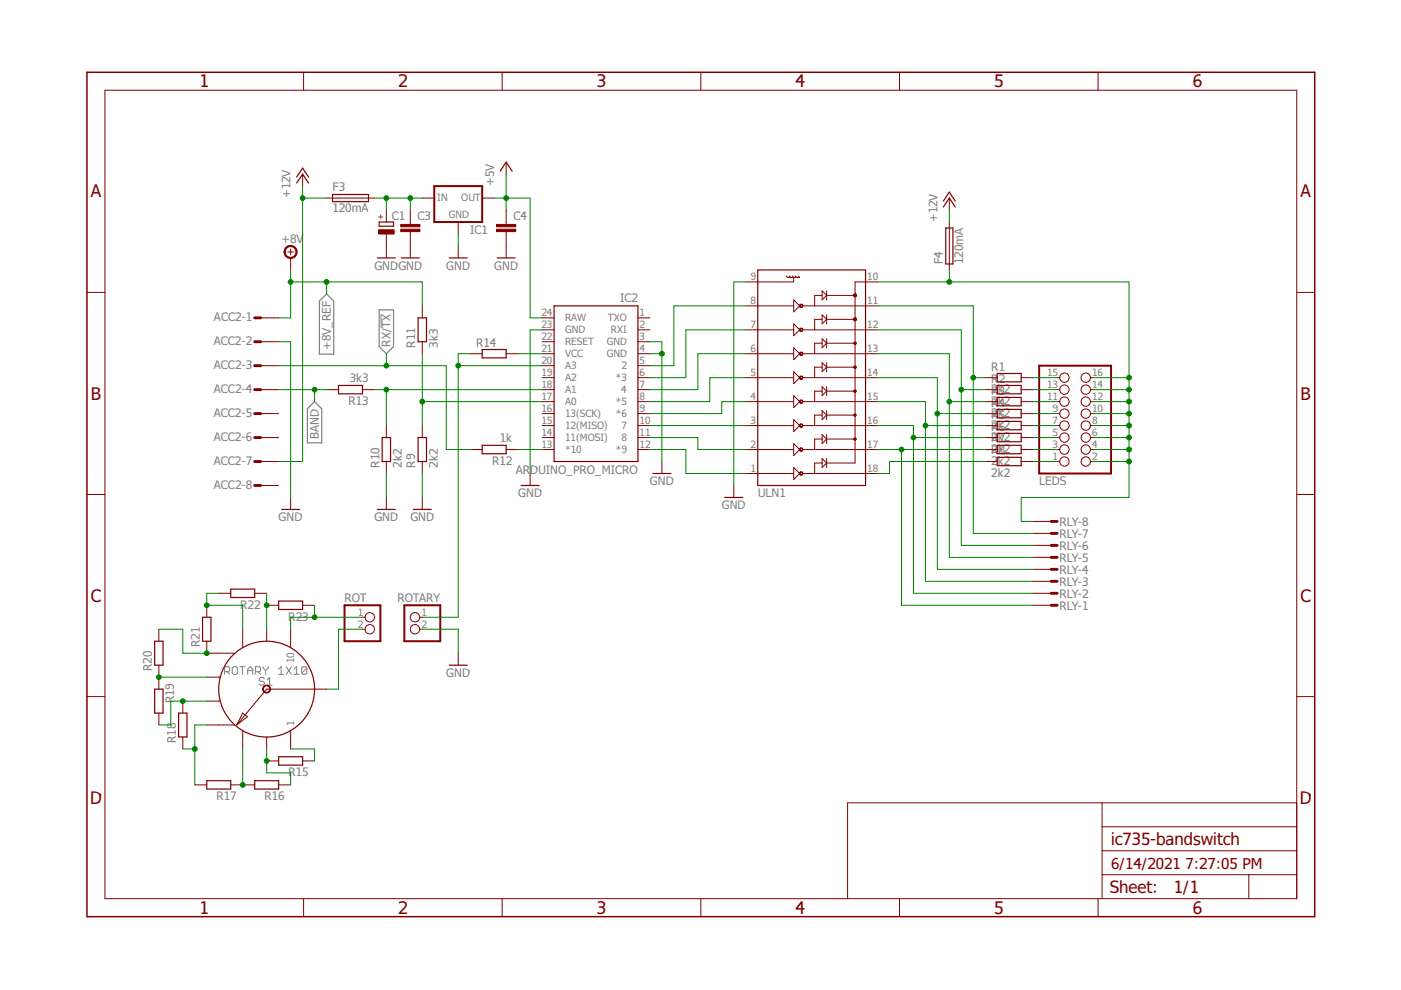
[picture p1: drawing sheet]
<svg xmlns="http://www.w3.org/2000/svg" width="297mm" height="210mm" viewBox="0 0 297 210" stroke-linecap="round" stroke-linejoin="round" font-family="sans-serif">
<g fill="none" stroke="#808080" stroke-width=".21">
<path d="M80.8 66.5v3M47.6 142.4h.8l.3-.2v-.6l-.3-.2h-.8v1.6M48.2 142.4l.5 .6M49.5 141.4h.6l.2 .2v1.1l-.2 .3h-.6l-.3-.3v-1.1zM50.9 141.4h1.1M51.4 141.4v1.6M52.5 143v-1.1l.6-.5 .5 .5v1.1M52.5 142.2h1.1M54.1 142.4h.9l.2-.2v-.6l-.2-.2h-.9v1.6M54.7 142.4l.5 .6M55.8 141.4v.2l.5 .6M56 143.9l-.2-.3h-.6l-.2 .3v.3l.2 .3h.6l.2 .2v.3l-.2 .3h-.6l-.2-.3"/>
<path d="M56.3 142.2v.8M56.6 145.3h1.1M56.6 144.2l.5-.6v1.7M56.9 141.4v.2l-.6 .6M59.1 143h1.1M59.1 141.9l.5-.5v1.6M60.7 141.4l1.1 1.6M61.8 141.4l-1.1 1.6M62.3 143h1.1M62.3 141.9l.6-.5v1.6M65.1 141.6l-.3-.2h-.6l-.2 .2v1.1M65.1 141.6v1.1l-.3 .3h-.6l-.2-.3"/>
<path d="M65.1 141.6l-1.1 1.1"/>
</g>
<path d="M69.2 62.3l1.6 1.5v11.3h-3.1v-11.3zM80.4 65.7h3v7.8l-1.5 1.5-1.5-1.5zM66.7 85.2l1.5 1.5v7.2h-3v-7.2z" fill="none" stroke="#808080" stroke-width=".25"/>
<g fill="none" stroke="#800000" stroke-width=".25">
<path d="M62.9 38.8l1.3-1.9 1.2 1.9M62.9 37.5l1.3-1.9 1.2 1.9M106 36.3l1.3-1.9 1.3 1.9M70.5 41.2h7.6v1.6h-7.6zM80 54.7h3.8M80.4 47.1h3v.9h-3zM85.1 54.7h3.8M95.2 54.7h3.9M105.4 54.7h3.8M160.7 57.2h22.8v45.7h-22.8zM200 43.9l1.3-1.9 1.2 1.9M200 42.6l1.3-1.9 1.2 1.9"/>
<path d="M200.5 48.3h1.5v7.7h-1.5zM88.6 67.4h1.8v5.1h-1.8zM102.2 74.1h5.1v1.8h-5.1zM117.5 64.9h17.8v33h-17.8zM211.4 79.2h5.1v1.8h-5.1zM71.8 81.7h5.1v1.8h-5.1zM81 92.8h1.8v5.1h-1.8zM88.6 92.8h1.8v5.1h-1.8zM102.2 94.4h5.1v1.8h-5.1zM211.4 81.7h5.1v1.8h-5.1zM211.4 84.3h5.1v1.7h-5.1zM211.4 86.8h5.1v1.8h-5.1z"/>
<path d="M211.4 89.3h5.1v1.8h-5.1zM211.4 91.9h5.1v1.8h-5.1zM211.4 94.4h5.1v1.8h-5.1zM211.4 97h5.1v1.7h-5.1zM59.7 108h3.8M80 108h3.8M87.6 108h3.8M110.5 102.9h3.8M138.4 100.4h3.8M153.7 105.5h3.8M32.8 136h1.8v5h-1.8zM42.9 130.9h1.8v5.1h-1.8z"/>
<path d="M48.9 124.9h5.1v1.8h-5.1zM59.1 127.4h5.1v1.8h-5.1zM32.8 146.1h1.8v5.1h-1.8zM37.9 151.2h1.7v5.1h-1.7zM95.2 141h3.9M43.8 165.5h5.1v1.8h-5.1zM54 165.5h5.1v1.8h-5.1zM59.1 160.4h5.1v1.8h-5.1z"/>
<circle cx="56.5" cy="146.1" r="10.2"/>
</g>
<g fill="none" stroke="#800000" stroke-width=".21">
<path d="M22.2 19.1h252.7v171.4h-252.7zM64.4 15.3v3.8M106.5 15.3v3.8M148.6 15.3v3.8M190.7 15.3v3.8M232.8 15.3v3.8M64.2 36.9v2.6M107.3 34.4v2.5M61 53.4h1.3M61.6 52.8v1.3M61.6 54.7v2.5M69.2 42h10.2"/>
<path d="M81.9 44.5v2.6M81.9 49.6v5.1M87 44.5v3.1M87 49.1v5.6M89.5 42h2.6M97.2 47.1v2.5M97.2 52.2v2.5M102.2 42h2.6M107.3 44.5v3.1M107.3 49.1v5.6M166.7 58.5l.3 .3h2.5l-.3-.3M167.3 58.5l.3 .3"/>
<path d="M168 58.5l.3 .3v1h-10.2M168.6 58.5l.3 .3M186.1 59.8h-4.8v38.4h-6M201.3 42v2.5M201.3 47.1v10.1M18.4 62h3.8M55.3 77.5h3.8M55.3 67.4h3.8M55.3 72.5h3.8M89.5 64.9v2.5M89.5 72.5v2.5M99.7 75h2.5"/>
<path d="M107.3 75h2.6M114.9 77.5h2.6M114.9 75h2.6M114.9 69.9h2.6M114.9 67.4h2.6M114.9 72.5h2.6M135.3 77.5h2.5M135.3 75h2.5M135.3 69.9h2.5M135.3 67.4h2.5M135.3 72.5h2.5M158.1 75h10.2"/>
<path d="M158.1 69.9h10.2M158.1 64.9h10.2M168.3 63.6l1.2 1.3-1.2 1.2zM168.3 68.7l1.2 1.2-1.2 1.3zM168.3 73.7l1.2 1.3-1.2 1.3zM168.3 78.8l1.2 1.3-1.2 1.2zM170.2 75h15.9M170.2 69.9h15.9M170.2 64.9h15.9M174.3 62.6h-1.6v2.3M174.3 67.7h-1.6v2.2M174.3 72.8h-1.6v2.2"/>
<path d="M174.3 77.9h-1.6v2.2M174.3 61.7l1 .9-1 1zM174.3 66.8l1 .9-1 1zM174.3 71.8l1 1-1 .9zM174.3 76.9l1 1-1 .9zM175.3 61.7v1.9M175.3 66.8v1.9M175.3 71.8v1.9M175.3 76.9v1.9M175.3 77.9h6M175.3 72.8h6M175.3 67.7h6"/>
<path d="M175.3 62.6h6M274.9 62h3.8M55.3 82.6h3.8M55.3 87.7h3.8M55.3 92.8h3.8M55.3 97.9h3.8M69.2 82.6h2.6M76.9 82.6h2.5M81.9 90.2v2.6M81.9 97.9v2.5M89.5 90.2v2.6M89.5 97.9v2.5"/>
<path d="M99.7 95.3h2.5M107.3 95.3h2.6M114.9 80.1h2.6M114.9 82.6h2.6M114.9 85.2h2.6M114.9 87.7h2.6M114.9 90.2h2.6M114.9 92.8h2.6M114.9 95.3h2.6M135.3 80.1h2.5M135.3 82.6h2.5M135.3 85.2h2.5"/>
<path d="M135.3 87.7h2.5M135.3 90.2h2.5M135.3 92.8h2.5M135.3 95.3h2.5M140.3 97.9v2.5M158.1 80.1h10.2M158.1 85.2h10.2M158.1 90.2h10.2M158.1 95.3h10.2M168.3 83.9l1.2 1.3-1.2 1.2zM168.3 89l1.2 1.2-1.2 1.3zM168.3 94l1.2 1.3-1.2 1.3z"/>
<path d="M168.3 99.1l1.2 1.3-1.2 1.3zM170.2 80.1h15.9M170.2 85.2h15.9M170.2 90.2h15.9M170.2 95.3h15.9M174.3 82.9h-1.6v2.3M174.3 88h-1.6v2.2M174.3 93.1h-1.6v2.2M174.3 98.2h-1.6v2.2M174.3 82l1 .9-1 1zM174.3 87.1l1 .9-1 1zM174.3 92.1l1 1-1 .9z"/>
<path d="M174.3 97.2l1 1-1 .9zM175.3 93.1h6M175.3 82v1.9M175.3 87.1v1.9M175.3 92.1v1.9M175.3 97.2v1.9M175.3 88h6M175.3 82.9h6M208.9 80.1h2.5M208.9 82.6h2.5M208.9 85.2h2.5M208.9 87.7h2.5"/>
<path d="M208.9 90.2h2.5M208.9 92.8h2.5M208.9 95.3h2.5M208.9 97.9h2.5M216.5 80.1h2.6M216.5 82.6h2.6M216.5 85.2h2.6M216.5 87.7h2.6M216.5 90.2h2.6M216.5 92.8h2.6M216.5 95.3h2.6M216.5 97.9h2.6"/>
<path d="M224.1 80.1h.6M224.1 82.6h.6M224.1 85.2h.6M224.1 87.7h.6M224.1 90.2h.6M224.1 92.8h.6M224.1 95.3h.6M224.1 97.9h.6M231.2 80.1h.6M231.2 82.6h.6M231.2 85.2h.6M231.2 87.7h.6"/>
<path d="M231.2 90.2h.6M231.2 92.8h.6M231.2 95.3h.6M231.2 97.9h.6M18.4 104.8h3.8M55.3 102.9h3.8M61.6 105.5v2.5M81.9 105.5v2.5M89.5 105.5v2.5M112.4 100.4v2.5M155.6 102.9v2.6M158.1 100.4h10.2"/>
<path d="M170.2 100.4h15.9M219.1 118.2h3.8M219.1 115.6h3.8M219.1 113.1h3.8M219.1 110.6h3.8M274.9 104.8h3.8M33.7 133.4v2.6M43.8 136v2.5h5.9M43.8 128.3v2.6M46.4 125.8h2.5M51.5 133.4v3.8M54 125.8h2.5"/>
<path d="M56.5 128.3h2.6M56.5 133.4v2.6M61.6 133.4v3.8M64.2 128.3h2.5M76.9 130.9h.5M76.9 133.4h.5M89 130.9h.5M89 133.4h.5M97.2 138.5v2.5M219.1 128.3h3.8M219.1 125.8h3.8M219.1 123.3h3.8"/>
<path d="M219.1 120.7h3.8M18.4 147.7h3.8M33.7 141v5.1M33.7 151.2v2.5M38.8 148.7v2.5M38.8 156.3v2.5M43.8 153.7h5.9M43.8 148.7h2.8M43.8 143.6h2.8M51.5 155v3.8M51.5 151.2l1 .8-2.3 1.7zM56.5 156.3v2.5"/>
<path d="M61.6 155v3.8M69.2 146.1h-12.7l-6.3 7.6M274.9 147.7h3.8M41.3 166.4h2.5M48.9 166.4h5.1M56.5 161.3h2.6M59.1 166.4h2.5M64.2 161.3h2.5M233.7 170.2v20.3M233.7 175.3h41.2M274.9 170.2h-95.2v20.3M64.4 190.5v3.9"/>
<path d="M106.5 190.5v3.9M148.6 190.5v3.9M190.7 190.5v3.9M232.8 190.5v3.9M233.7 185.5h41.2M233.7 180.4h41.2M264.8 185.5v5"/>
<circle cx="225.7" cy="97.9" r=".99"/>
<circle cx="225.7" cy="90.2" r=".99"/>
<circle cx="225.7" cy="95.3" r=".99"/>
<circle cx="225.7" cy="92.8" r=".99"/>
<circle cx="225.7" cy="87.7" r=".99"/>
<circle cx="225.7" cy="85.2" r=".99"/>
<circle cx="225.7" cy="82.6" r=".99"/>
<circle cx="225.7" cy="80.1" r=".99"/>
<circle cx="230.2" cy="95.3" r=".99"/>
<circle cx="230.2" cy="92.8" r=".99"/>
<circle cx="230.2" cy="90.2" r=".99"/>
<circle cx="230.2" cy="87.7" r=".99"/>
<circle cx="230.2" cy="97.9" r=".99"/>
<circle cx="230.2" cy="85.2" r=".99"/>
<circle cx="230.2" cy="82.6" r=".99"/>
<circle cx="230.2" cy="80.1" r=".99"/>
<circle cx="78.4" cy="130.9" r=".99"/>
<circle cx="78.4" cy="133.4" r=".99"/>
<circle cx="88" cy="130.9" r=".99"/>
<circle cx="88" cy="133.4" r=".99"/>
</g>
<g fill="#800000" stroke="#800000" stroke-width=".21">
<path d="M169.7 100.1a.38 .38 0 0 1 .5 .1 .38 .38 0 0 1-.3 .6 .38 .38 0 0 1-.4-.4h.1a.25 .25 0 0 1 .4-.2 .25 .25 0 0 1 0 .4 .25 .25 0 0 1-.4-.1l-.1-.1z" fill-rule="evenodd"/>
<path d="M169.7 95a.38 .38 0 0 1 .5 .2 .38 .38 0 0 1-.3 .5 .38 .38 0 0 1-.4-.4h.1a.25 .25 0 0 1 .4-.2 .25 .25 0 0 1 0 .4 .25 .25 0 0 1-.4-.1l-.1-.1z" fill-rule="evenodd"/>
<path d="M169.7 89.9a.38 .38 0 0 1 .5 .2 .38 .38 0 0 1-.3 .5 .38 .38 0 0 1-.4-.4h.1a.25 .25 0 0 1 .4-.2 .25 .25 0 0 1 0 .4 .25 .25 0 0 1-.4 0l-.1-.2z" fill-rule="evenodd"/>
<path d="M169.7 84.9a.38 .38 0 0 1 .5 .1 .38 .38 0 0 1-.3 .5 .38 .38 0 0 1-.4-.3h.1a.25 .25 0 0 1 .4-.3 .25 .25 0 0 1 0 .5 .25 .25 0 0 1-.4-.1l-.1-.1z" fill-rule="evenodd"/>
<path d="M169.7 79.8a.38 .38 0 0 1 .5 .2 .38 .38 0 0 1-.3 .5 .38 .38 0 0 1-.4-.4h.1a.25 .25 0 0 1 .4-.2 .25 .25 0 0 1 0 .4 .25 .25 0 0 1-.4-.1l-.1-.1z" fill-rule="evenodd"/>
<path d="M169.7 74.7a.38 .38 0 0 1 .5 .2 .38 .38 0 0 1-.3 .5 .38 .38 0 0 1-.4-.4h.1a.25 .25 0 0 1 .4-.2 .25 .25 0 0 1 0 .4 .25 .25 0 0 1-.4-.1l-.1-.1z" fill-rule="evenodd"/>
<path d="M169.7 69.6a.38 .38 0 0 1 .5 .2 .38 .38 0 0 1-.3 .5 .38 .38 0 0 1-.4-.4h.1a.25 .25 0 0 1 .4-.2 .25 .25 0 0 1 0 .4 .25 .25 0 0 1-.4-.1l-.1-.1z" fill-rule="evenodd"/>
<path d="M169.7 64.5a.38 .38 0 0 1 .5 .2 .38 .38 0 0 1-.3 .5 .38 .38 0 0 1-.4-.3h.1a.25 .25 0 0 1 .4-.3 .25 .25 0 0 1 0 .4 .25 .25 0 0 1-.4 0l-.1-.1z" fill-rule="evenodd"/>
<path d="M181.1 93l.3-.1 .1 .3-.2 .1-.2-.2h.3h-.3z" fill-rule="evenodd"/>
<path d="M181.1 87.9h.4v.3l-.3 .1-.2-.3h.4l-.1 .1-.3-.1z" fill-rule="evenodd"/>
<path d="M181.1 82.8l.3-.1 .1 .4h-.4l-.1-.2 .3-.1 .1 .1-.1 .2-.3-.2z" fill-rule="evenodd"/>
<path d="M181.1 77.7h.4v.3h-.4l-.1-.1 .3-.2 .1 .2-.1 .1-.3-.1z" fill-rule="evenodd"/>
<path d="M181.1 72.6h.4v.3h-.4l-.1-.1 .3-.2 .1 .2-.1 .1-.3-.1z" fill-rule="evenodd"/>
<path d="M181.1 67.5h.4v.4h-.4l-.1-.2 .3-.1 .1 .1-.1 .1-.3-.1z" fill-rule="evenodd"/>
<path d="M181.1 92.9h.4v.3h-.4l-.1-.1 .3-.1 .1 .1-.1 .1-.3-.1z" fill-rule="evenodd"/>
<path d="M181.2 67.6h.2v.2h-.2z" fill-rule="evenodd"/>
<path d="M181 67.5a.33 .33 0 0 1 .5 0 .33 .33 0 0 1-.1 .5 .33 .33 0 0 1-.4-.3l.2-.2a.2 .2 0 0 1 .3 .2 .2 .2 0 0 1-.3 .2l-.2-.2z" fill-rule="evenodd"/>
<path d="M181.2 77.8h.2v.2h-.2z" fill-rule="evenodd"/>
<path d="M181.2 82.8h.2v.2h-.2z" fill-rule="evenodd"/>
<path d="M181.1 62.5h.4v.3h-.4l-.1-.2 .3-.1 .1 .1-.1 .2-.3-.2z" fill-rule="evenodd"/>
<path d="M181.2 62.5h.2v.2h-.2z" fill-rule="evenodd"/>
<path d="M181 62.5a.33 .33 0 0 1 .5-.1 .33 .33 0 0 1-.1 .5 .33 .33 0 0 1-.4-.3l.2-.2a.2 .2 0 0 1 .3 .2 .2 .2 0 0 1-.3 .2l-.2-.2z" fill-rule="evenodd"/>
<path d="M60.6 52.5a1.39 1.39 0 0 1 2.2 .2 1.39 1.39 0 0 1-.8 2.1 1.39 1.39 0 0 1-1.8-1.4h.3a1.14 1.14 0 0 1 1.6-.9 1.14 1.14 0 0 1 .2 1.9 1.14 1.14 0 0 1-1.8-.7v-.3h-.3z" fill-rule="evenodd"/>
<path d="M55.9 145.6a.84 .84 0 0 1 1.3 0 .84 .84 0 0 1-.4 1.3 .84 .84 0 0 1-1.1-.8h.1a.69 .69 0 0 1 1-.7 .69 .69 0 0 1 .2 1.2 .69 .69 0 0 1-1.1-.3l-.1-.2h-.1z" fill-rule="evenodd"/>
</g>
<path d="M92.1 39.5h10.1v7.6h-10.1zM220.3 77.5h15.3v22.9h-15.3zM73 128.3h7.6v7.7h-7.6zM85.7 128.3h7.6v7.7h-7.6z" fill="none" stroke="#800000" stroke-width=".42"/>
<g fill="none" stroke="#800000" stroke-width=".61">
<path d="M54 67.4h1.3M54 72.5h1.3M54 77.5h1.3M54 82.6h1.3M54 87.7h1.3M54 92.8h1.3M54 97.9h1.3M54 102.9h1.3M222.9 118.2h1.2M222.9 115.6h1.2M222.9 113.1h1.2M222.9 110.6h1.2"/>
<path d="M222.9 128.3h1.2M222.9 125.8h1.2M222.9 123.3h1.2M222.9 120.7h1.2"/>
</g>
<path d="M18.4 15.3h260.3v179.1h-260.3z" fill="none" stroke="#800000" stroke-width=".32"/>
<g fill="#800000" stroke="#800000" stroke-width=".21">
<path d="M85 48.6h4v.5h-4z"/>
<path d="M85 47.6h4v.5h-4z"/>
<path d="M105.3 48.6h4v.5h-4z"/>
<path d="M105.3 47.6h4v.5h-4z"/>
<path d="M80.3 48.7h3.3v.9h-3.3z"/>
</g>
<g fill="none" stroke="#008000" stroke-width=".21">
<path d="M64.2 39.5v58.4h-5.1M107.3 36.9v7.6M61.6 59.8h27.9v5.1M61.6 57.2v10.2h-2.5M64.2 42h5M69.2 59.8v2.5M79.4 42h10.1M81.9 42v2.5M87 42v2.5M97.2 49.6v2.6M104.8 42h7.6v25.4h2.5M158.1 59.8h-2.5v43.1"/>
<path d="M186.1 59.8h53.3v45.7h-22.9v5.1h2.6M201.3 44.5v2.6M201.3 57.2v2.6M59.1 72.5h2.5v33M59.1 77.5h35.5v17.8h5.1M81.9 75v2.5M89.5 75v15.2M97.2 77.5h17.7M99.7 75h-2.5v55.9h-7.7M109.9 75h5M114.9 69.9h-2.5v30.5M137.8 75h2.5"/>
<path d="M137.8 72.5h2.5v25.4M158.1 75h-10.1v7.6h-10.2M158.1 69.9h-12.7v10.2h-7.6M158.1 64.9h-15.2v12.6h-5.1M186.1 75h15.2v43.2h17.8M186.1 69.9h17.7v45.7h15.3M186.1 64.9h20.3v48.2h12.7M59.1 82.6h10.1M66.7 82.6v2.6M79.4 82.6h35.5M81.9 82.6v7.6M89.5 85.2h25.4"/>
<path d="M109.9 95.3h5M137.8 95.3h7.6v5.1h12.7M137.8 92.8h10.2v2.5h10.1M137.8 90.2h20.3M158.1 80.1h-7.6v5.1h-12.7M158.1 85.2h-5.1v2.5h-15.2M186.1 80.1h12.6v40.6h20.4M186.1 85.2h10.1v38.1h22.9M186.1 90.2h7.6v35.6h25.4M186.1 95.3h22.8M191.1 95.3v33h28M193.7 92.8h15.2"/>
<path d="M196.2 90.2h12.7M198.7 87.7h10.2M201.3 85.2h7.6M203.8 82.6h5.1M206.4 80.1h2.5M208.9 97.9h-20.3v2.5h-2.5M219.1 80.1h5M219.1 82.6h5M219.1 85.2h5M219.1 87.7h5M219.1 90.2h5M219.1 95.3h5"/>
<path d="M219.1 92.8h5M219.1 97.9h5M231.8 80.1h7.6M231.8 82.6h7.6M231.8 85.2h7.6M231.8 87.7h7.6M231.8 90.2h7.6M231.8 95.3h7.6M231.8 92.8h7.6M231.8 97.9h7.6M81.9 100.4v5.1M89.5 100.4v5.1"/>
<path d="M33.7 133.4h5.1v5.1h5M46.4 125.8h-2.6v2.5h7.7v5.1M56.5 125.8v7.6M66.7 128.3v2.6M76.9 130.9h-15.3v2.5M76.9 133.4h-5.1v12.7h-2.6M89.5 133.4h7.7v5.1M33.7 143.6h10.1M38.8 158.8h2.5M43.8 148.7h-7.6v5h-2.5M43.8 153.7h-2.5v12.7M51.5 158.8v7.6"/>
<path d="M56.5 158.8v5.1h5.1v2.5M61.6 158.8h5.1v2.5"/>
</g>
<g fill="#008000" stroke="#008000" stroke-width=".21">
<circle cx="140.3" cy="75" r=".51"/>
<circle cx="191.1" cy="95.3" r=".51"/>
<circle cx="193.7" cy="92.8" r=".51"/>
<circle cx="196.2" cy="90.2" r=".51"/>
<circle cx="198.7" cy="87.7" r=".51"/>
<circle cx="201.3" cy="85.2" r=".51"/>
<circle cx="203.8" cy="82.6" r=".51"/>
<circle cx="206.4" cy="80.1" r=".51"/>
<circle cx="64.2" cy="42" r=".51"/>
<circle cx="107.3" cy="42" r=".51"/>
<circle cx="61.6" cy="59.8" r=".51"/>
<circle cx="69.2" cy="59.8" r=".51"/>
<circle cx="81.9" cy="77.5" r=".51"/>
<circle cx="66.7" cy="82.6" r=".51"/>
<circle cx="81.9" cy="82.6" r=".51"/>
<circle cx="89.5" cy="85.2" r=".51"/>
<circle cx="97.2" cy="77.5" r=".51"/>
<circle cx="87" cy="42" r=".51"/>
<circle cx="81.9" cy="42" r=".51"/>
<circle cx="239.4" cy="95.3" r=".51"/>
<circle cx="239.4" cy="92.8" r=".51"/>
<circle cx="239.4" cy="90.2" r=".51"/>
<circle cx="239.4" cy="87.7" r=".51"/>
<circle cx="239.4" cy="85.2" r=".51"/>
<circle cx="239.4" cy="82.6" r=".51"/>
<circle cx="239.4" cy="80.1" r=".51"/>
<circle cx="239.4" cy="97.9" r=".51"/>
<circle cx="201.3" cy="59.8" r=".51"/>
<circle cx="56.5" cy="161.3" r=".51"/>
<circle cx="51.5" cy="166.4" r=".51"/>
<circle cx="41.3" cy="158.8" r=".51"/>
<circle cx="38.8" cy="148.7" r=".51"/>
<circle cx="33.7" cy="143.6" r=".51"/>
<circle cx="43.8" cy="138.5" r=".51"/>
<circle cx="43.8" cy="128.3" r=".51"/>
<circle cx="56.5" cy="128.3" r=".51"/>
<circle cx="66.7" cy="130.9" r=".51"/>
</g>
<g font-size="3.7" fill="#800000">
<text x="42.3" y="18.5">1</text>
<text x="84.4" y="18.5">2</text>
<text x="126.5" y="18.5">3</text>
<text x="168.7" y="18.5">4</text>
<text x="210.8" y="18.5">5</text>
<text x="252.9" y="18.5">6</text>
<text x="19.2" y="41.9">A</text>
<text x="275.7" y="41.9">A</text>
<text x="19.3" y="84.7">B</text>
<text x="275.8" y="84.7">B</text>
<text x="19.2" y="127.6">C</text>
<text x="275.7" y="127.6">C</text>
<text x="19.1" y="170.4">D</text>
<text x="275.6" y="170.4">D</text>
<text x="42.3" y="193.7">1</text>
<text x="84.4" y="193.7">2</text>
<text x="126.5" y="193.7">3</text>
<text x="168.7" y="193.7">4</text>
<text x="210.8" y="193.7">5</text>
<text x="252.9" y="193.7">6</text>
</g>
<g font-size="3.6" fill="#800000">
<text x="235.6" y="179.1">ic735-bandswitch</text>
<text x="235.3" y="189.4">Sheet:</text>
<text x="248.9" y="189.3">1/1</text>
</g>
<g font-size="3.2" fill="#800000">
<text x="235.6" y="184.2">6/14/2021</text>
<text x="251.4" y="184.2">7:27:05 PM</text>
</g>
<g font-size="2.5" fill="#808080">
<text x="61.6" y="42" transform="rotate(-90 61.6 42)">+12V</text>
<text x="70.5" y="40.6">F3</text>
<text x="104.8" y="39.5" transform="rotate(-90 104.8 39.5)">+5V</text>
<text x="70.5" y="44.9">120mA</text>
<text x="83.1" y="46.6">C1</text>
<text x="88.5" y="46.7">C3</text>
<text x="108.8" y="46.7">C4</text>
<text x="198.7" y="47.1" transform="rotate(-90 198.7 47.1)">+12V</text>
<text x="59.7" y="51.5">+8V</text>
<text x="99.7" y="49.6">IC1</text>
<text x="79.4" y="57.2">GNDGND</text>
<text x="94.6" y="57.2">GND</text>
<text x="104.8" y="57.2">GND</text>
<text x="199.9" y="56" transform="rotate(-90 199.9 56)">F4</text>
<text x="204.2" y="56" transform="rotate(-90 204.2 56)">120mA</text>
<text x="131.5" y="64.1">IC2</text>
<text x="45.4" y="68.1">ACC2-1</text>
<text x="45.3" y="73.2">ACC2-2</text>
<text x="70.1" y="74.1" transform="rotate(-90 70.1 74.1)">+8V_REF</text>
<text x="82.8" y="73.5" transform="rotate(-90 82.8 73.5)">RX/TX</text>
<text x="88" y="73.7" transform="rotate(-90 88 73.7)">R11</text>
<text x="92.8" y="73.7" transform="rotate(-90 92.8 73.7)">3k3</text>
<text x="101" y="73.5">R14</text>
<text x="45.3" y="78.3">ACC2-3</text>
<text x="45.3" y="83.4">ACC2-4</text>
<text x="74.1" y="81.1">3k3</text>
<text x="210.2" y="83.4">2k2</text>
<text x="210.2" y="78.6">R1</text>
<text x="210.2" y="81.1">R2</text>
<text x="210.2" y="83.7">R3</text>
<text x="45.3" y="88.5">ACC2-5</text>
<text x="73.9" y="85.9">R13</text>
<text x="210.2" y="85.9">2k2</text>
<text x="210.2" y="88.5">2k2</text>
<text x="210.2" y="86.2">R4</text>
<text x="210.2" y="88.7">R5</text>
<text x="45.3" y="93.5">ACC2-6</text>
<text x="67.6" y="93.1" transform="rotate(-90 67.6 93.1)">BAND</text>
<text x="106" y="93.8">1k</text>
<text x="210.2" y="91">2k2</text>
<text x="210.2" y="93.5">2k2</text>
<text x="210.2" y="91.3">R6</text>
<text x="210.2" y="93.8">R7</text>
<text x="45.3" y="98.6">ACC2-7</text>
<text x="80.4" y="99.1" transform="rotate(-90 80.4 99.1)">R10</text>
<text x="85.2" y="99.1" transform="rotate(-90 85.2 99.1)">2k2</text>
<text x="88" y="99.1" transform="rotate(-90 88 99.1)">R9</text>
<text x="92.8" y="99.1" transform="rotate(-90 92.8 99.1)">2k2</text>
<text x="104.3" y="98.6">R12</text>
<text x="109.3" y="100.4">AR</text>
<text x="112.4" y="100.4">DUINO_PRO_MICRO</text>
<text x="210.2" y="96.1">2k2</text>
<text x="210.2" y="98.6">2k2</text>
<text x="210.2" y="101.2">2k2</text>
<text x="210.2" y="96.4">R8</text>
<text x="45.3" y="103.7">ACC2-8</text>
<text x="109.9" y="105.5">GND</text>
<text x="137.8" y="102.9">GND</text>
<text x="160.7" y="105.5">ULN1</text>
<text x="220.3" y="102.8">LEDS</text>
<text x="59.1" y="110.6">GND</text>
<text x="79.4" y="110.6">GND</text>
<text x="87" y="110.6">GND</text>
<text x="153" y="108">GND</text>
<text x="224.6" y="111.6">RLY-8</text>
<text x="224.6" y="119.2">RLY-5</text>
<text x="224.6" y="116.6">RLY-6</text>
<text x="224.6" y="114.1">RLY-7</text>
<text x="224.6" y="124.3">RLY-3</text>
<text x="224.6" y="121.7">RLY-4</text>
<text x="50.9" y="129.1">R22</text>
<text x="61.1" y="131.6">R23</text>
<text x="73" y="127.7">ROT</text>
<text x="84.3" y="127.7">ROTARY</text>
<text x="224.6" y="129.3">RLY-1</text>
<text x="224.6" y="126.8">RLY-2</text>
<text x="42.3" y="137.2" transform="rotate(-90 42.3 137.2)">R21</text>
<text x="32.2" y="142.3" transform="rotate(-90 32.2 142.3)">R20</text>
<text x="94.6" y="143.6">GND</text>
<text x="36.9" y="149.1" transform="rotate(-90 36.9 149.1)">R19</text>
<text x="37.3" y="157.5" transform="rotate(-90 37.3 157.5)">R18</text>
<text x="61.1" y="164.6">R15</text>
<text x="45.9" y="169.7">R17</text>
<text x="56.1" y="169.7">R16</text>
</g>
<g font-size="2.1" fill="#808080">
<text x="92.7" y="42.6">IN</text>
<text x="95.1" y="46.3">GND</text>
<text x="97.8" y="42.6">OUT</text>
<text x="159.1" y="59.4">9</text>
<text x="183.9" y="59.4">10</text>
<text x="159.1" y="64.5">8</text>
<text x="183.9" y="64.5">11</text>
<text x="114.8" y="67">24</text>
<text x="114.8" y="69.6">23</text>
<text x="119.8" y="70.7">GND</text>
<text x="119.8" y="68.1">RAW</text>
<text x="128.9" y="68.1">TXO</text>
<text x="129.5" y="70.7">RXI</text>
<text x="135.6" y="69.6">2</text>
<text x="135.6" y="67">1</text>
<text x="159.1" y="69.6">7</text>
<text x="183.9" y="69.6">12</text>
<text x="114.8" y="77.2">20</text>
<text x="114.8" y="72.1">22</text>
<text x="114.8" y="74.6">21</text>
<text x="119.8" y="73.2">RESET</text>
<text x="119.8" y="75.8">VCC</text>
<text x="128.6" y="75.8">GND</text>
<text x="128.6" y="73.2">GND</text>
<text x="135.6" y="77.2">5</text>
<text x="135.6" y="74.6">4</text>
<text x="135.6" y="72.1">3</text>
<text x="159.1" y="74.6">6</text>
<text x="183.9" y="74.6">13</text>
<text x="114.8" y="82.3">18</text>
<text x="114.8" y="79.7">19</text>
<text x="119.8" y="83.4">A1</text>
<text x="119.8" y="80.8">A2</text>
<text x="119.8" y="78.3">A3</text>
<text x="130.6" y="80.8">*3</text>
<text x="131.7" y="83.4">4</text>
<text x="131.8" y="78.3">2</text>
<text x="135.6" y="79.7">6</text>
<text x="135.6" y="82.3">7</text>
<text x="159.1" y="79.7">5</text>
<text x="183.9" y="79.7">14</text>
<text x="222" y="82.3">13</text>
<text x="222" y="79.7">15</text>
<text x="231.6" y="82.3">14</text>
<text x="231.6" y="79.7">16</text>
<text x="114.8" y="89.9">15</text>
<text x="114.8" y="87.3">16</text>
<text x="114.8" y="84.8">17</text>
<text x="119.8" y="88.5">13(SCK)</text>
<text x="119.8" y="85.9">A0</text>
<text x="130.6" y="85.9">*5</text>
<text x="130.6" y="88.5">*6</text>
<text x="135.6" y="84.8">8</text>
<text x="135.6" y="87.3">9</text>
<text x="135.6" y="89.9">10</text>
<text x="159.1" y="84.8">4</text>
<text x="159.1" y="89.9">3</text>
<text x="183.9" y="84.8">15</text>
<text x="183.9" y="89.9">16</text>
<text x="222" y="84.8">11</text>
<text x="223.2" y="89.9">7</text>
<text x="223.2" y="87.3">9</text>
<text x="231.6" y="89.9">8</text>
<text x="231.6" y="87.3">10</text>
<text x="231.6" y="84.8">12</text>
<text x="114.8" y="92.4">14</text>
<text x="114.8" y="95">13</text>
<text x="119.8" y="93.5">11(MOSI)</text>
<text x="119.8" y="91">12(MISO)</text>
<text x="131.8" y="91">7</text>
<text x="131.8" y="93.5">8</text>
<text x="135.6" y="92.4">11</text>
<text x="135.6" y="95">12</text>
<text x="159.1" y="95">2</text>
<text x="183.9" y="95">17</text>
<text x="223.2" y="95">3</text>
<text x="223.2" y="92.4">5</text>
<text x="231.6" y="95">4</text>
<text x="231.6" y="92.4">6</text>
<text x="119.8" y="96.1">*10</text>
<text x="130.6" y="96.1">*9</text>
<text x="159.1" y="100">1</text>
<text x="183.9" y="100">18</text>
<text x="223.2" y="97.5">1</text>
<text x="231.6" y="97.5">2</text>
<text x="75.9" y="130.5">1</text>
<text x="89.3" y="130.5">1</text>
<text x="75.9" y="133.1">2</text>
<text x="89.3" y="133.1">2</text>
<text x="62.4" y="140.6" transform="rotate(-90 62.4 140.6)">10</text>
<text x="62.4" y="153.9" transform="rotate(-90 62.4 153.9)">1</text>
</g>
<text font-size="1.8" fill="#800000" x="81.3" y="46.7" transform="rotate(-90 81.3 46.7)">+</text>
</svg>
